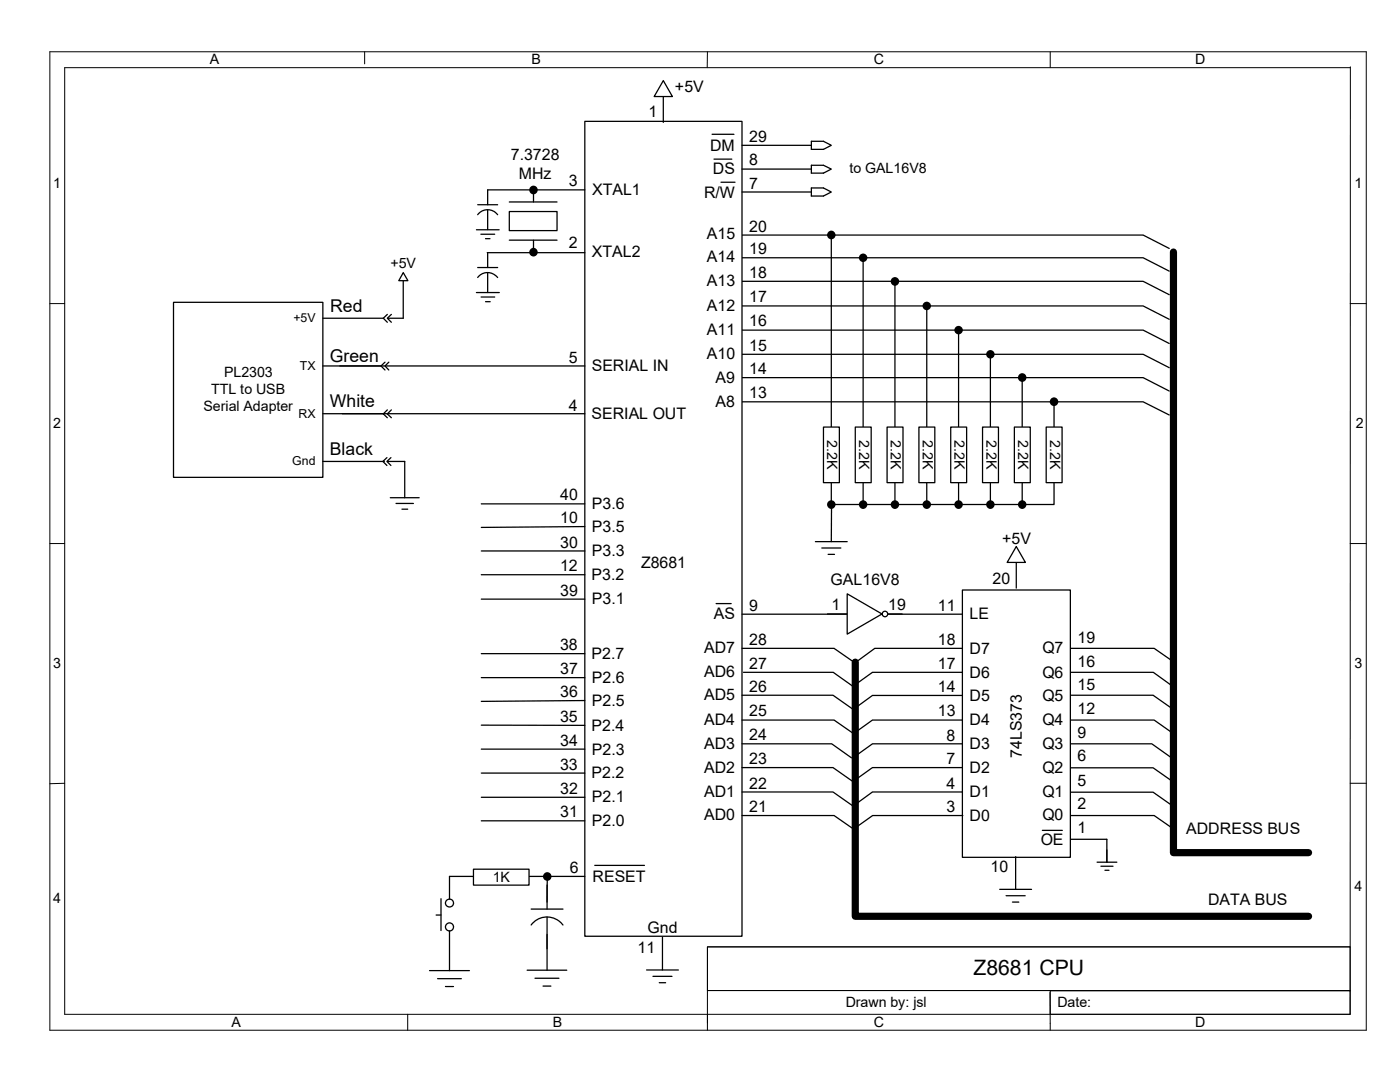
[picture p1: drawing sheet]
<svg xmlns="http://www.w3.org/2000/svg" width="279mm" height="216mm" viewBox="0 0 279 216" stroke-linecap="round" stroke-linejoin="round" font-family="sans-serif">
<g fill="none" stroke="#000" stroke-width=".25">
<path d="M139.8 46.9h88.3l5.2 2.7M139.8 51.4h88.3l5.2 2.7M139.8 56.1h88.3l5.2 2.7M139.8 61h88.3l5.2 2.7M139.8 65.9h88.3l5.2 2.6M139.8 70.7h88.3l5.2 2.7M139.8 75.4h88.3l5.2 2.6M139.8 80.2h88.3l5.2 2.6M212 129.4h18.3l4.1 2.8M212 138.7h18.1l4 2.8M212.2 134.2h18l3.9 2.8M212 143.7h18.3l4.1 2.8"/>
<path d="M212 148.4h17.9l3.9 2.8M212 153.2h18.1l4 2.8M212 158.1h18.1l4 2.8M212 162.7h18.3l4.1 2.8"/>
</g>
<path d="M116.7 24.2h31.4v162.6h-31.4z" fill="#fff"/>
<path d="M116.7 24.2h31.4v162.6h-31.4z" fill="none" stroke="#000" stroke-width=".25"/>
<path d="M101.6 42.2h9.6v3.8h-9.6z" fill-rule="evenodd" fill="#fff"/>
<path d="M106.5 37.9v2.4M101.6 42.2h9.6v3.8h-9.6zM101.6 40.3h9.6M101.6 47.9h9.6M106.5 47.9v2.4M148.1 129.4h18.4l4 2.8M148.1 122.6h44" fill="none" stroke="#000" stroke-width=".25"/>
<g fill="#000">
<circle cx="106.5" cy="37.9" r=".86"/>
<circle cx="106.5" cy="50.3" r=".86"/>
</g>
<path d="M192.1 117.7h21.5v53.4h-21.5z" fill="#fff"/>
<g fill="none" stroke="#000" stroke-width=".25">
<path d="M132.4 18.9v5.5M97.3 37.9h19.4M97.2 50.4h19.5M192.1 117.7h21.5v53.4h-21.5zM148.1 138.7h18.1l4 2.8M148.4 134.2h17.9l3.9 2.7 3.9-2.7h18M192.1 129.4h-17.5l-3.8 2.8M192.1 138.8h-18l-3.9 2.8M148.1 143.7h18.4l4 2.8M148.1 148.4h17.9l3.9 2.8M148.1 153.2h18.1l4 2.8 3.9-2.8h18M148.1 158h18.1l4 2.8"/>
<path d="M192.1 143.7h-18l-3.9 2.8M192.1 148.4h-18l-3.9 2.8M192.1 158h-18l-3.9 2.9M148.1 162.7h18.4l4 2.8M192.2 162.7h-18l-4 2.8M208 165.7h4M213.8 167.5h7.1v4.5M218.9 172h4M219.7 172.8h2.4M220.5 173.7h.8"/>
</g>
<path d="M234.2 50.3v119.8h27M170.7 132.1v50.7h90.5" fill="none" stroke="#000" stroke-width="1.4"/>
<g fill="none" stroke="#000" stroke-width=".2">
<path d="M9.9 10.3h262.8v195.3h-262.8zM72.8 10.3v2.4M141.2 10.3l-.1 3.2M209.6 10.3v3.2M269.5 13.3v189.1h-256.6v-188.9h256.6M9.9 60.6h3M269.5 60.6h3.2M9.9 108.5h3M269.5 108.5h3.2M12.9 156.3l-3 .1M269.5 156.3h3.2M141.2 188.9h128.3v8.8h-128.3z"/>
<path d="M141.2 197.7h128.3M209.5 198l.1 7.6M209.6 197.7h59.9v4.7h-59.9zM269.5 188.9h-128.3v15.3M81.4 202.4v3.2M141.2 202.4v3.2"/>
</g>
<path d="M132.4 16.1l1.8 3.2h-3.6z" fill="#fff"/>
<path d="M132.4 16.1l1.8 3.2h-3.6zM165.1 122.5h14.9M129 193.5h6.4M130.3 194.8h3.8M131.6 196.1h1.2M132.2 187v6.5" fill="none" stroke="#000" stroke-width=".25"/>
<path d="M169.1 118.5l6.9 4-6.9 4z" fill="#fff"/>
<path d="M169.1 118.5l6.9 4-6.9 4z" fill="none" stroke="#000" stroke-width=".25"/>
<circle cx="176.6" cy="122.5" r=".55" fill="#fff"/>
<g fill="none" stroke="#000" stroke-width=".25">
<path d="M202.8 110.6v6.7M142.9 120.4h3"/>
<circle cx="176.6" cy="122.5" r=".55"/>
</g>
<path d="M202.8 109.1l1.8 3.1h-3.6z" fill="#fff"/>
<path d="M165.9 46.9v53.8h44.5v-20.5M172.3 51.4v49.3M178.6 56.1v44.6M185 61v39.7M191.3 65.9v34.8M197.7 70.7v30M204 75.4v25.3M202.8 109.1l1.8 3.1h-3.6zM199.5 177.5h6.4M200.8 178.7h3.8M202.7 170.9v6.6M202.1 180h1.2" fill="none" stroke="#000" stroke-width=".25"/>
<g fill="#000">
<circle cx="165.9" cy="46.9" r=".85"/>
<circle cx="172.3" cy="51.4" r=".85"/>
<circle cx="178.6" cy="56.2" r=".86"/>
<circle cx="185" cy="61" r=".85"/>
<circle cx="191.3" cy="65.9" r=".85"/>
<circle cx="197.7" cy="70.7" r=".85"/>
<circle cx="204" cy="75.3" r=".86"/>
<circle cx="210.3" cy="80.2" r=".86"/>
<circle cx="165.9" cy="100.7" r=".85"/>
<circle cx="172.3" cy="100.7" r=".85"/>
<circle cx="178.6" cy="100.7" r=".85"/>
<circle cx="185" cy="100.7" r=".85"/>
<circle cx="191.3" cy="100.7" r=".85"/>
<circle cx="197.7" cy="100.7" r=".85"/>
<circle cx="204" cy="100.7" r=".85"/>
</g>
<path d="M164.3 85.2h3.2v11.1h-3.2z" fill-rule="evenodd" fill="#fff"/>
<path d="M164.3 85.2h3.2v11.1h-3.2z" fill="none" stroke="#000" stroke-width=".25"/>
<path d="M170.7 85.2h3.2v11.1h-3.2z" fill-rule="evenodd" fill="#fff"/>
<path d="M170.7 85.2h3.2v11.1h-3.2z" fill="none" stroke="#000" stroke-width=".25"/>
<path d="M177 85.2h3.2v11.1h-3.2z" fill-rule="evenodd" fill="#fff"/>
<path d="M177 85.2h3.2v11.1h-3.2z" fill="none" stroke="#000" stroke-width=".25"/>
<path d="M183.4 85.2h3.2v11.1h-3.2z" fill-rule="evenodd" fill="#fff"/>
<path d="M183.4 85.2h3.2v11.1h-3.2z" fill="none" stroke="#000" stroke-width=".25"/>
<path d="M189.7 85.2h3.2v11.1h-3.2z" fill-rule="evenodd" fill="#fff"/>
<path d="M189.7 85.2h3.2v11.1h-3.2z" fill="none" stroke="#000" stroke-width=".25"/>
<path d="M196.1 85.2h3.2v11.1h-3.2z" fill-rule="evenodd" fill="#fff"/>
<path d="M196.1 85.2h3.2v11.1h-3.2z" fill="none" stroke="#000" stroke-width=".25"/>
<path d="M202.4 85.2h3.2v11.1h-3.2z" fill-rule="evenodd" fill="#fff"/>
<path d="M202.4 85.2h3.2v11.1h-3.2zM162.7 108.1h6.4M164 109.3h3.8M165.3 110.6h1.2M165.9 101.5v6.6" fill="none" stroke="#000" stroke-width=".25"/>
<path d="M208.8 85.2h3.2v11.1h-3.2z" fill-rule="evenodd" fill="#fff"/>
<g fill="none" stroke="#000" stroke-width=".25">
<path d="M142.5 31.7h3.5M143.9 36.4h2.8M148.1 38.3h13.8M148.1 33.7h13.8M67.8 73h48.9M68.3 82.5h48.4M208.8 85.2h3.2v11.1h-3.2zM96.1 130.4h20.6M96.1 135.2h20.6M116.7 139.8l-20.6 .2M96.1 144.7h20.6M96.1 149.5h20.6"/>
<path d="M96.1 154.3h20.6M96.1 159.1h20.6M89.7 174.9h27M96.1 163.8h20.6M109.2 174.9v5.1M118.7 172.7h9.9M105.2 193.6h7.9M106.8 195.2h4.7M108.4 196.8h1.5"/>
</g>
<circle cx="109.2" cy="174.9" r=".86" fill="#000"/>
<circle cx="89.7" cy="180.2" r=".79" fill="#fff"/>
<circle cx="89.7" cy="180.2" r=".79" fill="none" stroke="#000" stroke-width=".25"/>
<circle cx="89.7" cy="185" r=".8" fill="#fff"/>
<g fill="none" stroke="#000" stroke-width=".25">
<path d="M88 179.3v6.4M85.7 193.7h8M87 182.6h1M87.3 195.3h4.8M88.9 196.8h1.6M109.2 186.5v7.1"/>
<circle cx="89.7" cy="185" r=".8"/>
</g>
<path d="M94.5 173.4h11.1v3.2h-11.1z" fill="#fff"/>
<path d="M89.7 174.9v4.5M94.5 173.4h11.1v3.2h-11.1zM89.7 185.8v7.9" fill="none" stroke="#000" stroke-width=".25"/>
<path d="M34.6 60.3h29.8v34.9h-29.8z" fill="#fff"/>
<g fill="none" stroke="#000" stroke-width=".25">
<path d="M80.5 55.5v8h-3.1M34.6 60.3h29.8v34.9h-29.8zM64.4 73h11.6M64.4 63.5h12.1M76.8 72.3l-.8 .7 .8 .8M77.3 62.7l-.8 .8 .8 .8M77.6 72.3l-.8 .7 .8 .8M78.1 62.7l-.8 .8 .8 .8M64.4 82.5h12.2M64.4 92.1h12.3M77.2 91.3l-.8 .8 .8 .8M77.3 81.8l-.8 .8 .8 .8"/>
<path d="M77.5 92.1h3.3v7.2M77.9 99.3h5.8M78 91.3l-.8 .8 .8 .8M78.1 81.8l-.8 .8 .8 .8M79 100.5h3.5M80.2 101.6h1.2"/>
</g>
<path d="M80.5 54.4l.9 1.6h-1.8z" fill="#fff"/>
<g fill="none" stroke="#000" stroke-width=".25">
<path d="M97.3 37.9v3M142.1 26.8h4.4M148.1 29h13.8M161.9 28.2h2.4l1.6 .8-1.6 .8h-2.4zM161.9 33h2.4l1.6 .7-1.6 .8h-2.4zM161.9 37.5h2.4l1.6 .8-1.6 .8h-2.4zM80.5 54.4l.9 1.6h-1.8zM95.1 45.8h4.5M95.1 58.4h4.6M95.3 42.8a2.49 2.49 0 0 1 4 0M95.3 55.4a2.51 2.51 0 0 1 4 0M95.3 40.9h4"/>
<path d="M95.3 53.4h4M96 46.7h2.7M96 59.3h2.7M96.9 47.6h.9M97.3 41.9v3.9M97.3 50.4v3M97.3 54.4v4M96.9 60.2h.9M96.1 100.5h20.6M96.1 109.9h20.6M96.1 114.7h20.6M96.1 119.5h20.6"/>
<path d="M116.7 105.1l-20.6 .1M109.2 176.6v4.8M106 184.6a4 4 0 0 1 6.4 0M106 181.4h6.4M109.2 183v6.3"/>
</g>
<text font-size="4.2" x="194.3" y="194.6">Z8681 CPU</text>
<g font-size="3.5">
<text x="65.9" y="62.2">Red</text>
<text x="65.8" y="72.1">Green</text>
<text x="65.8" y="81.3">White</text>
<text x="65.8" y="90.8">Black</text>
</g>
<g font-size="3.2">
<text x="129.4" y="23.4">1</text>
<text x="134.7" y="18.3">+5V</text>
<text x="149.5" y="28.3">29</text>
<text x="101.9" y="32">7.3728</text>
<text x="103.5" y="35.8">MHz</text>
<text x="141.7" y="30.1">DM</text>
<text x="142.3" y="34.8">DS</text>
<text x="149.5" y="33">8</text>
<text x="113.5" y="37.2">3</text>
<text x="118.2" y="38.9">XTAL1</text>
<text x="140.5" y="39.4">R/W</text>
<text x="149.5" y="37.6">7</text>
<text x="141.1" y="47.8">A15</text>
<text x="149.5" y="46.3">20</text>
<text x="113.5" y="49.6">2</text>
<text x="118.1" y="51.3">XTAL2</text>
<text x="141.1" y="52.3">A14</text>
<text x="149.5" y="50.7">19</text>
<text x="141.1" y="57.1">A13</text>
<text x="149.5" y="55.5">18</text>
<text x="141.1" y="62.1">A12</text>
<text x="149.5" y="60.3">17</text>
<text x="149.5" y="65.1">16</text>
<text x="141.1" y="66.9">A11</text>
<text x="141.1" y="71.7">A10</text>
<text x="149.5" y="70.1">15</text>
<text x="113.5" y="72.4">5</text>
<text x="118.1" y="74.1">SERIAL IN</text>
<text x="142.8" y="76.4">A9</text>
<text x="149.5" y="74.7">14</text>
<text x="113.5" y="81.9">4</text>
<text x="118.1" y="83.6">SERIAL OUT</text>
<text x="142.8" y="81.2">A8</text>
<text x="149.5" y="79.5">13</text>
<text x="111.8" y="99.9">40</text>
<text x="118.1" y="101.6">P3.6</text>
<text x="111.8" y="104.4">10</text>
<text x="118.1" y="106.1">P3.5</text>
<text x="111.8" y="109.3">30</text>
<text x="118.1" y="111">P3.3</text>
<text x="127.9" y="113.2">Z8681</text>
<text x="200" y="108.5">+5V</text>
<text x="111.8" y="114">12</text>
<text x="111.8" y="118.8">39</text>
<text x="118.1" y="115.7">P3.2</text>
<text x="165.8" y="116.8">GAL16V8</text>
<text x="198.1" y="116.5">20</text>
<text x="118.1" y="120.5">P3.1</text>
<text x="142.5" y="123.6">AS</text>
<text x="149.5" y="121.8">9</text>
<text x="165.9" y="121.8">1</text>
<text x="177.3" y="121.8">19</text>
<text x="187.2" y="121.8">11</text>
<text x="193.5" y="123.5">LE</text>
<text x="111.8" y="129.8">38</text>
<text x="118.1" y="131.5">P2.7</text>
<text x="140.5" y="130.3">AD7</text>
<text x="149.5" y="128.7">28</text>
<text x="187.2" y="128.7">18</text>
<text x="193.5" y="130.5">D7</text>
<text x="208" y="130.3">Q7</text>
<text x="215.1" y="128.4">19</text>
<text x="111.8" y="134.5">37</text>
<text x="118.1" y="136.2">P2.6</text>
<text x="140.5" y="135.1">AD6</text>
<text x="149.5" y="133.5">27</text>
<text x="187.2" y="133.5">17</text>
<text x="193.5" y="135.2">D6</text>
<text x="208" y="135.2">Q6</text>
<text x="215.1" y="133.1">16</text>
<text x="215.1" y="137.7">15</text>
<text x="111.8" y="139.1">36</text>
<text x="118.1" y="140.8">P2.5</text>
<text x="140.5" y="139.7">AD5</text>
<text x="149.5" y="138">26</text>
<text x="149.5" y="143">25</text>
<text x="187.2" y="138.1">14</text>
<text x="187.2" y="143">13</text>
<text x="193.5" y="139.8">D5</text>
<text x="208" y="139.8">Q5</text>
<text x="215.1" y="142.5">12</text>
<text x="111.8" y="144.1">35</text>
<text x="111.8" y="148.9">34</text>
<text x="118.1" y="145.8">P2.4</text>
<text x="140.5" y="144.7">AD4</text>
<text x="140.5" y="149.4">AD3</text>
<text x="149.5" y="147.7">24</text>
<text x="188.9" y="147.8">8</text>
<text x="193.5" y="144.6">D4</text>
<text x="193.5" y="149.4">D3</text>
<text x="208" y="144.7">Q4</text>
<text x="208" y="149.5">Q3</text>
<text x="215.1" y="147.2">9</text>
<text x="111.8" y="153.6">33</text>
<text x="118.1" y="155.3">P2.2</text>
<text x="118.1" y="150.6">P2.3</text>
<text x="140.5" y="154.2">AD2</text>
<text x="149.5" y="152.5">23</text>
<text x="188.9" y="152.5">7</text>
<text x="193.5" y="154.3">D2</text>
<text x="203.9" y="151.2" transform="rotate(-90 203.9 151.2)">74LS373</text>
<text x="208" y="154.2">Q2</text>
<text x="215.1" y="151.9">6</text>
<text x="111.8" y="158.4">32</text>
<text x="118.1" y="160.1">P2.1</text>
<text x="140.5" y="159">AD1</text>
<text x="149.5" y="157.4">22</text>
<text x="188.9" y="157.4">4</text>
<text x="193.5" y="159">D1</text>
<text x="208" y="159">Q1</text>
<text x="215.1" y="156.8">5</text>
<text x="215.1" y="161.3">2</text>
<text x="111.8" y="163.1">31</text>
<text x="118.1" y="164.8">P2.0</text>
<text x="140.5" y="163.7">AD0</text>
<text x="149.5" y="162">21</text>
<text x="188.9" y="162">3</text>
<text x="193.5" y="163.8">D0</text>
<text x="208" y="163.7">Q0</text>
<text x="215.1" y="166.3">1</text>
<text x="236.7" y="166.3">ADDRESS BUS</text>
<text x="207.7" y="168.6">OE</text>
<text x="113.7" y="174.2">6</text>
<text x="118.3" y="175.9">RESET</text>
<text x="197.7" y="174.1">10</text>
<text x="241.1" y="180.6">DATA BUS</text>
<text x="127.3" y="190.2">11</text>
<text x="129.2" y="186.1">Gnd</text>
</g>
<g font-size="2.8">
<text x="41.9" y="12.8">A</text>
<text x="106" y="12.8">B</text>
<text x="174.4" y="12.8">C</text>
<text x="238.5" y="12.8">D</text>
<text x="169.5" y="34.6">to GAL16V8</text>
<text x="10.6" y="37.5">1</text>
<text x="270.3" y="37.5">1</text>
<text x="77.9" y="53.5">+5V</text>
<text x="44.7" y="75.3">PL2303</text>
<text x="40.6" y="82">Serial Adapter</text>
<text x="42.2" y="78.7">TTL to USB</text>
<text x="10.6" y="85.4">2</text>
<text x="165.1" y="87.9" transform="rotate(90 165.1 87.9)">2.2K</text>
<text x="171.5" y="87.9" transform="rotate(90 171.5 87.9)">2.2K</text>
<text x="177.8" y="87.9" transform="rotate(90 177.8 87.9)">2.2K</text>
<text x="184.2" y="87.9" transform="rotate(90 184.2 87.9)">2.2K</text>
<text x="190.5" y="87.9" transform="rotate(90 190.5 87.9)">2.2K</text>
<text x="196.9" y="87.9" transform="rotate(90 196.9 87.9)">2.2K</text>
<text x="203.2" y="87.9" transform="rotate(90 203.2 87.9)">2.2K</text>
<text x="209.6" y="87.9" transform="rotate(90 209.6 87.9)">2.2K</text>
<text x="270.6" y="85.4">2</text>
<text x="10.6" y="133.3">3</text>
<text x="270.3" y="133.3">3</text>
<text x="98.3" y="175.9">1K</text>
<text x="270.3" y="177.8">4</text>
<text x="10.6" y="180.2">4</text>
<text x="168.8" y="201">Drawn by: jsl</text>
<text x="211" y="200.9">Date:</text>
<text x="46.2" y="205">A</text>
<text x="110.3" y="205">B</text>
<text x="174.4" y="205">C</text>
<text x="238.5" y="204.9">D</text>
</g>
<g font-size="2.5">
<text x="58.5" y="64.3">+5V</text>
<text x="59.9" y="73.8">TX</text>
<text x="59.6" y="83.3">RX</text>
<text x="58.3" y="92.8">Gnd</text>
</g>
</svg>
